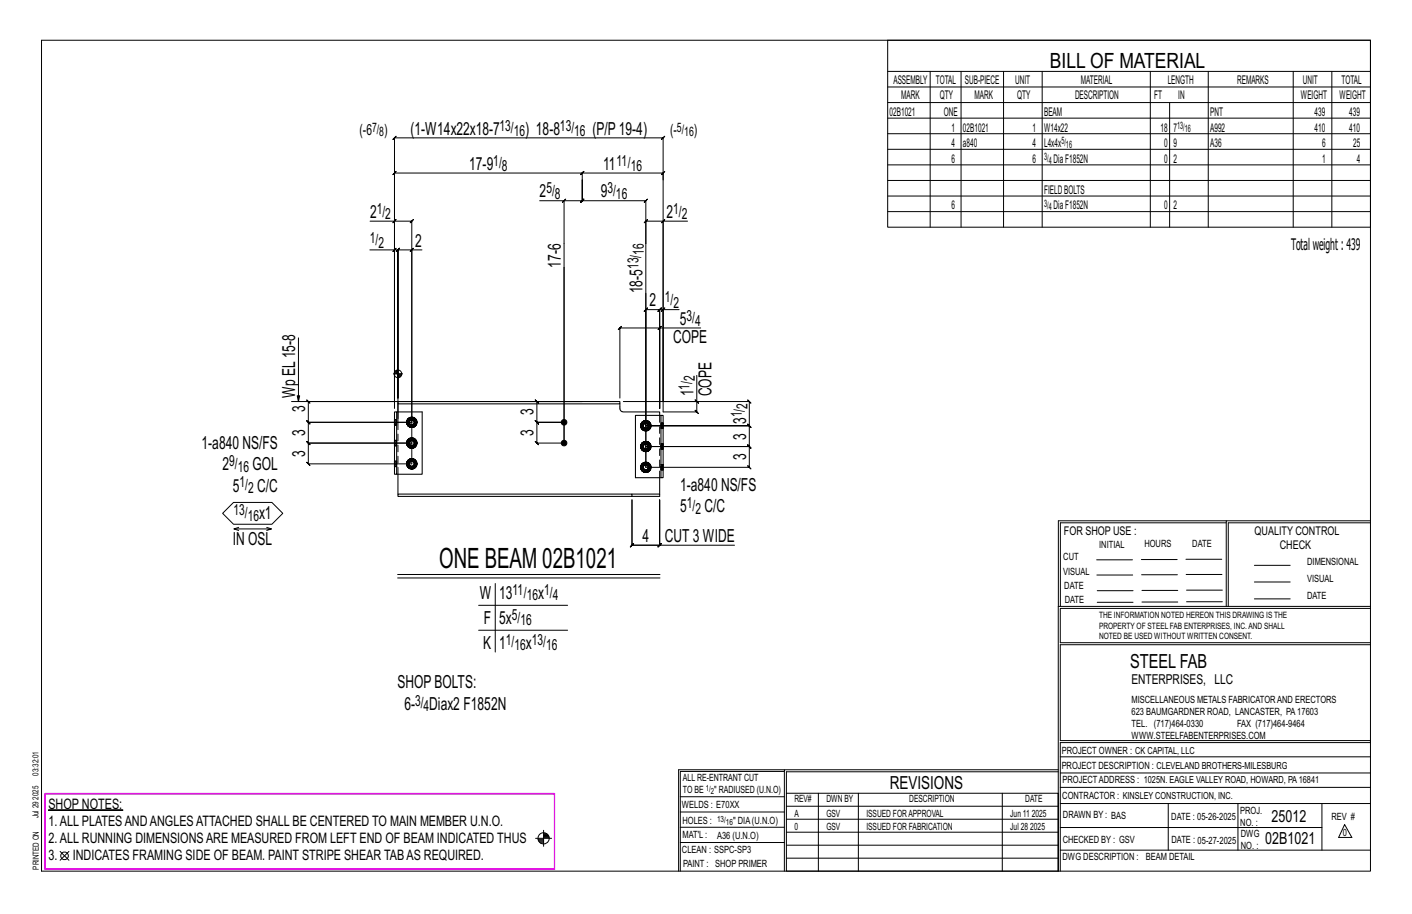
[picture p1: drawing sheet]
<svg xmlns="http://www.w3.org/2000/svg" width="432mm" height="279mm" viewBox="0 0 432 279" stroke-linecap="round" stroke-linejoin="round" font-family="sans-serif">
<g fill="#000" stroke="#000" stroke-width=".31">
<path d="M14.8 247.6h22.8v.1h-22.8z"/>
<circle cx="172.5" cy="129.1" r=".86"/>
<circle cx="172.5" cy="135.4" r=".86"/>
</g>
<g fill="none" stroke="#000" stroke-width=".31">
<path d="M12.7 12.3h406.4v254h-406.4zM271.5 12.3h147.6v57.2h-147.6zM271.5 21.8h147.6M271.5 26.6h147.6M271.5 31.4h147.6M271.5 36.1h147.6M284.5 21.8v47.7M293.9 21.8v47.7M306.9 21.8v47.7M318.7 21.8v47.7M351.8 21.8v47.7M357.7 31.4v38.1"/>
<path d="M369.5 21.8v47.7M395.5 21.8v47.7M407.3 21.8v47.7M178.1 55v-2.1l.5-.5-1 1 .5-.5h-57.5l.5-.5-1 1 .5-.5v72M178.1 52.9h24.7l-.5 .5 1-1-.5 .5v2.1M178.6 52.4l-1 1zM271.5 40.9h147.6M271.5 45.6h147.6M271.5 50.4h147.6M271.5 55.2h147.6M271.5 59.9h147.6M113.2 67.6h7.4v55.1h-31.4"/>
<path d="M120.6 76.4l-.5 .5 1-1zM120.6 67.6h5.3l-.5 .5 1-1-.5 .5v74.2h-31.6l.5 .5-1-1 .5 .5v-6.4l.5 .5-1-1 .5 .5h31.6h-31.6l.5 .5-1-1 .5 .5v-6.3l.5 .5-1-1 .5 .5h31.6M120.6 76.4h8.4M121.1 67.1l-1 1zM125.9 76.4l.5-.5-1 1zM125.9 76.4v52.7M165 61.4h7.5v74h-8.3l.5 .5-1-1 .5 .5v-6.3l.5 .5-1-1 .5 .5h8.3h-8.3l.5 .5-1-1 .5 .5v-6.4l.5 .5-1-1 .5 .5h13.9h-83.8l-.5-.5 1 1-.5-.5v6.4l-.5-.5 1 1-.5-.5h31.6M172.5 61.4l-.5 .5 1-1zM172.5 61.4h5.6l-.5 .5 1-1-.5 .5v-6.4v6.4l-.5 .5 1-1-.5 .5h19.4l-.5 .5 1-1-.5 .5v13M197.5 74.4v68.5h31.6l.5 .5-1-1 .5 .5v-6.4l.5 .5-1-1 .5 .5h-31.6h31.6l.5 .5-1-1 .5 .5v-6.3l.5 .5-1-1 .5 .5h-31.6h31.6l.5 .5-1-1 .5 .5v-7.5l.5 .5-1-1 .5 .5h-26.3v-80.6l.5-.5-1 1 .5-.5h-82.2l.5-.5-1 1 .5-.5v80.6v-46.3h-7.5M202.8 67.6h-5.3l.5-.5-1 1 .5-.5v6.8M203.3 67.1l-1 1z"/>
<path d="M210.3 67.6h-7.5v55.1M271.5 64.7h147.6M197.5 89.7v53.2zM202.2 99.8l-1 1zM202.8 94.7h-1.1l.5-.5-1 1 .5-.5v30.2v-24.6h12.6M203.3 94.2l-1 1zM207.7 94.7h-4.9v31.2h10.3l.5 .5-1-1 .5 .5v-3.2M91.3 103.3v19.4l-.4-1.7h.7l-.3 1.7M120.3 114.3h2.8M120.6 113.8v.5M120.8 113.5v.8M121.1 113.3v1"/>
<path d="M121.3 113.2v1.1M121.5 113.1v1.2M121.7 112.9v8.8v-45.3l-.5 .5 1-1-1 1 1-1-.5 .5v52.7M121.9 114.3v1.1M122.1 114.3v1.1M122.3 114.3v1M122.5 114.3v.8M122.8 114.3v.5M201.7 100.3h-12.1l.5-.5-1 1 .5-.5v21.4M213.1 114.8v7.9h-22.5M124.4 135.4h.5M124.4 129.1h.5"/>
<path d="M124.5 134.9l.5 .1-.1 .4M124.5 128.5l.5 .2-.1 .4M124.9 136.5l.5 .4M124.9 130.2l.5 .3M124.9 135.4l.1 .4-.5 .2M124.9 129.1l.1 .4-.5 .2M125 135l.2-.3-.3-.3a1.52 1.52 0 0 0 0 2.1l.3-.3-.2-.4M125 128.7l.2-.3-.3-.4a1.52 1.52 0 0 0 0 2.2l.3-.4-.2-.3M125.2 136.2l.3 .2-.1 .5 .5 .1M125.2 129.8l.3 .2-.1 .5 .5 .1M125.4 134l-.5 .4M125.4 127.7l-.5 .3"/>
<path d="M125.5 136.4l.4 .1v.5l.6-.1M125.5 130l.4 .1v.5l.6-.1M125.9 133.9l-.5 .1 .1 .5-.3 .2M125.9 134.4l.4 .1 .2-.5 .5 .4-.3 .3M125.9 127.6l-.5 .1 .1 .5-.3 .2M125.9 128.1l.4 .1 .2-.5 .5 .3-.3 .4M126.3 134.5l.4 .2 .3 .7h.5l-.2 .6M126.3 128.2l.4 .2 .3 .7h.5l-.2 .6M126.5 134l-.6-.1v.5l-.4 .1M126.5 127.7l-.6-.1v.5l-.4 .1M126.7 136.2l.3 .3-.5 .4-.2-.5-.4 .1M126.7 129.8l.3 .4-.5 .3-.2-.5-.4 .1"/>
<path d="M126.9 135.8l.4 .2-.3 .5M126.9 129.5l.4 .2-.3 .5M127 135.4l-.3 .8-.4 .2M127 129.1l-.3 .7-.4 .2M127 134.4l.3 .5-.4 .1M127 128l.3 .5-.4 .2M127.3 134.9l.2 .5M127.3 128.5l.2 .6M196 130.2h.5M196 136.5h.5M196.1 129.6l.5 .2-.1 .4M196.1 135.9l.5 .2-.1 .4"/>
<path d="M196.4 131.2l.5 .4M196.4 137.6l.5 .3M196.5 130.2l.1 .4-.5 .1M196.5 136.5l.1 .4-.5 .2M196.6 129.8l.2-.4-.4-.3a1.52 1.52 0 0 0 0 2.1l.4-.3-.2-.3M196.6 136.1l.2-.3-.4-.4a1.52 1.52 0 0 0 0 2.2l.4-.4-.2-.3M196.8 130.9l.3 .2-.2 .5 .6 .1M196.8 137.2l.3 .2-.2 .5 .6 .1M196.9 128.7l-.5 .4M196.9 135.1l-.5 .3M197.1 131.1l.4 .1v.5l.6-.1M197.1 137.4l.4 .1v.5l.6-.1"/>
<path d="M197.5 128.6l-.6 .1 .2 .5-.3 .2M197.5 129.1l.4 .1 .2-.5 .5 .4-.4 .3M197.5 135l-.6 .1 .2 .5-.3 .2M197.5 135.5l.4 .1 .2-.5 .5 .3-.4 .4M197.9 129.2l.3 .2 .3 .8h.5l-.1 .5M197.9 135.6l.3 .2 .3 .7h.5l-.1 .6M198.1 128.7l-.6-.1v.5l-.4 .1M198.1 135.1l-.6-.1v.5l-.4 .1M198.2 130.9l.4 .3-.5 .4-.2-.5-.4 .1M198.2 137.2l.4 .4-.5 .3-.2-.5-.4 .1M198.4 130.6l.5 .1-.3 .5M198.4 136.9l.5 .2-.3 .5"/>
<path d="M198.5 130.2l-.3 .7-.3 .2M198.5 136.5l-.3 .7-.3 .2M198.6 129.1l.3 .5-.5 .2M198.6 135.4l.3 .5-.5 .2M198.9 129.6l.1 .6M198.9 135.9l.1 .6M201.7 124.9v-30.2l.5-.5-1 1 .5-.5h-4.2l.5-.5-1 1 .5-.5v35.5M212.6 122.2l1 1zM68.1 156.9l3.3-3.3h11.7l3.4 3.3-3.4 3.4h-11.7zM124.4 141.8h.5M124.5 141.2l.5 .2-.1 .4M124.9 142.9l.5 .3"/>
<path d="M124.9 141.8l.1 .4-.5 .2M125 141.4l.2-.3-.3-.4a1.52 1.52 0 0 0 0 2.2l.3-.4-.2-.3M125.2 142.5l.3 .2-.1 .5 .5 .1M125.4 140.4l-.5 .3M125.5 142.7l.4 .1v.5l.6-.1M125.9 140.3l-.5 .1 .1 .5-.3 .2M125.9 140.8l.4 .1 .2-.5 .5 .3-.3 .4M126.3 140.9l.4 .2 .3 .7h.5l-.2 .6M126.5 140.4l-.6-.1v.5l-.4 .1M126.7 142.5l.3 .4-.5 .3-.2-.5-.4 .1M126.9 142.2l.4 .2-.3 .5M127 141.8l-.3 .7-.4 .2"/>
<path d="M127 140.7l.3 .5-.4 .2M127.3 141.2l.2 .6M196 142.9h.5M196.1 142.3l.5 .2-.1 .4M196.4 143.9l.5 .4M196.5 142.9l.1 .4-.5 .1M196.6 142.5l.2-.4-.4-.3a1.52 1.52 0 0 0 0 2.1l.4-.3-.2-.3M196.8 143.6l.3 .2-.2 .5 .6 .1M196.9 141.4l-.5 .4M197.1 143.8l.4 .1v.5l.6-.1M197.5 141.3l-.6 .1 .2 .5-.3 .2M197.5 141.8l.4 .1 .2-.5 .5 .4-.4 .3"/>
<path d="M197.9 141.9l.3 .2 .3 .8h.5l-.1 .5M198.1 141.4l-.6-.1v.5l-.4 .1M198.2 143.6l.4 .3-.5 .4-.2-.5-.4 .1M198.4 143.3l.5 .1-.3 .5M198.5 142.9l-.3 .7-.3 .2M198.6 141.8l.3 .5-.5 .2M198.9 142.3l.1 .6M375 159.8h-50.7v25.6M375 159.2h-51.3l-.1 107.1M419.1 159.2h-44.1v26.2M419.1 159.8h-43.5v25.6M71.6 161.7h11.4l-1.4 .5"/>
<path d="M73 161.2l-1.4 .5 1.4 .5M81.6 161.2l1.4 .5M121.6 175.6h80.2M121.6 176.7h80.2M151.5 178.4v20.9M201.7 166.7h-8.4l.5-.5-1 1 .5-.5v-13.9v13.9l-.5 .5 1-1-.5 .5h8.4l-.5 .5 1-1-.5 .5v-13.9v13.9h22.9M202.2 166.2l-1 1zM335.4 171.1h10.9M335.4 175.8h11M349 171h11M349.1 175.7h11M362.7 171h10.9"/>
<path d="M362.7 175.6h11M383.6 172.8h11M383.6 177.9h11M146.4 185h27.2M146.4 192.7h27.2M323.7 185.4h95.4M335.5 184.1h11M335.5 180.6h11M349.2 184h11M349.2 180.5h11M362.9 180.4h10.9M362.9 184h10.9"/>
<path d="M383.6 183.1h11M419.1 186h-94.9v10.5h94.9M419.1 197.1h-94.9v29.3h94.9v.6h-94.9v39.3M239.9 235.8h-31.9v30.5M239.9 235.3h-32.4v31M323.6 235.3h-83.7v31M323.6 235.9h-83.1v6.6M324.2 236.3h94.9M324.2 231.4h94.9M163.8 256.3h4.9M164.5 256.6h1.7M164.6 256.8h1.6"/>
<path d="M164.7 257.1h1.5M165 257.4h1.2M165.3 257.7h.9M166.2 256h1.7M166.2 253.8v4.9M166.2 254.8h1M166.2 255.1h1.3M166.2 255.4h1.5M166.2 255.7h1.7M208 252.9h31.9M208 257.5h31.9M208 243.6h31.9"/>
<path d="M208 248.2h31.9M240.5 242.5h83.1v23.8h-83.1zM240.5 258.4h83.1M240.5 254.4h83.1M240.5 250.4h83.1M240.5 246.5h83.1M250.3 242.5v23.8M262.5 242.5v23.8M306.5 242.5v23.8M324.2 253h80.1M324.2 245.6h94.9M324.2 259.9h94.9"/>
<path d="M324.2 240.7h94.9M357.3 245.6v14.3M378.6 245.6v14.3M404.3 245.6v14.3M411.2 252.1l2.2 3.9h-4zM18.4 260.3l2.7 2.7M21.1 260.3l-2.7 2.7M240.5 262.3h83.1"/>
<circle cx="121.7" cy="114.3" r="1.16"/>
<circle cx="166.2" cy="256.3" r="1.71"/>
<circle cx="19.7" cy="261.6" r="1.17"/>
</g>
<path d="M13.8 242.6h155.8v23.1h-155.8z" fill="none" stroke="#f0f" stroke-width=".5"/>
<path d="M120.6 125.9h.7v19.1h-.7zM121.3 125.9h7.8v19.1h-7.8M121.7 122.7h67.9v.8h-67.9zM121.7 123.5v2.4M189.6 123.5v1.5a1.02 1.02 0 0 0 1 .9h11.1v1.1M202.1 127h.7v19h-.7zM202.1 127h-7.8v19h7.8M121.7 151h71.6v.7h-71.6zM121.7 145v6M193.3 151h8.4v.7h-8.4M201.7 146v5" fill="none" stroke="#000" stroke-width=".32"/>
<g fill="none" stroke="#000" stroke-width=".31" stroke-dasharray="2 1.4">
<path d="M120.6 136.2l.7 .1zM120.6 136.2v-.1M120.6 135.8v.3h.7v.1M120.6 135.4v-.3h.7v.3M120.6 135.1v-.3h.7v.3M120.6 134.8v-.1h.7v.1M120.6 134.7h.7M120.6 129.9l.7 .1zM120.6 129.9v-.2M120.6 129.4v.3h.7v.2M120.6 129.1v-.3h.7v.3M120.6 128.8v-.3h.7v.3"/>
<path d="M120.6 128.5v-.2h.7v.2M120.6 128.3h.7M121.3 135.8v-.4h-.7v.4h.7v.3M121.3 129.4v-.3h-.7v.3h.7v.3M121.7 125.9v19.1M124.3 135.4l.2 .7zM124.3 129.1l.2 .6zM124.4 135.4l.1 .6zM124.4 135.4l.8-1.3-.8 1.3 .8 1.4-.8-1.4h.5M124.4 129.1l.1 .6zM124.4 129.1l.8-1.3-.8 1.3 .8 1.3-.8-1.3h.5M124.5 134.8l-.2 .6z"/>
<path d="M124.5 136.1l.3 .5zM124.5 128.5l-.2 .6zM124.5 129.7l.3 .5zM124.5 136l.5-.2-.1-.4M124.5 134.9l.5 .1-.1 .4M124.5 129.7l.5-.2-.1-.4M124.5 128.5l.5 .2-.1 .4M124.8 134.3l-.3 .5zM124.8 136.6l.5 .3zM124.8 134.3l.5-.3zM124.8 128l-.3 .5zM124.8 130.2l.5 .4z"/>
<path d="M124.8 128l.5-.4zM124.9 136.5l.5 .4zM124.9 136.5l.5 .4M124.9 134.4l.5-.4zM124.9 134.4l.5-.4M124.9 130.2l.5 .3zM124.9 130.2l.5 .3M124.9 128l.5-.3zM124.9 128l.5-.3M125 135.8l.5 .6M125 135l.5-.5M125 129.5l.5 .5"/>
<path d="M125 128.7l.5-.5M125.1 135.4l.1 .4zM125.1 129.1l.1 .4zM125.2 136.8h1.5zM125.2 134.1h1.5zM125.2 130.4h1.5zM125.2 127.8h1.5zM125.2 134.7l-.3-.3-.5 1 .1-.5v1.1l.4 .5-.4-.5 .4 .5 .3-.3M125.2 128.4l-.3-.4-.5 1.1 .1-.6v1.2l.4 .5-.4-.5 .4 .5 .3-.4M125.2 135l-.1 .4zM125.2 135.8l.3 .3zM125.2 135l.3-.2z"/>
<path d="M125.2 128.7l-.1 .4zM125.2 129.5l.3 .3zM125.3 136.9l.6 .1zM125.3 134l.6-.1zM125.3 130.6l.6 .1zM125.3 127.6l.6-.1zM125.5 136.4l.4 .1v.5l-.5-.1 .5 .1-.5-.1zM125.5 136.1l.4 .1zM125.5 134.8l.4-.1zM125.5 128.4l-.3 .3zM125.5 130l.4 .1v.5l-.5-.1 .5 .1-.5-.1zM125.5 129.8l.4 .1z"/>
<path d="M125.5 128.4l.4-.1zM125.9 133.9l-.5 .1 .5-.1-.5 .1 .1 .5 .4-.1M125.9 137l.6-.1zM125.9 137l.6-.1M125.9 136.5l.4-.1 .2 .5M125.9 136.2l.4-.1zM125.9 134.7l.4 .1zM125.9 133.9l.6 .1-.6-.1 .6 .1-.2 .5-.4-.1zM125.9 133.9l.6 .1zM125.9 127.6l-.5 .1 .5-.1-.5 .1 .1 .5 .4-.1M125.9 130.7l.6-.1zM125.9 130.6l.6-.1z"/>
<path d="M125.9 130.6l.6-.1M125.9 130.1l.4-.1 .2 .5M125.9 129.9l.4-.1zM125.9 128.3l.4 .1zM125.9 127.6l.6 .1-.6-.1 .6 .1-.2 .5-.4-.1zM125.9 127.5l.6 .1zM126.3 136.4l.4-.2M126.3 136.1l.3-.3zM126.3 134.8l.3 .2zM126.3 134.5l.4 .2M126.3 130l.4-.2M126.3 129.8l.3-.3z"/>
<path d="M126.3 128.4l.3 .3zM126.3 128.2l.4 .2M126.5 136.9l.5-.4zM126.5 136.9l.5-.4M126.5 134l.5 .4zM126.5 134l.5 .4M126.5 130.5l.5-.3zM126.5 130.5l.5-.3M126.5 127.7l.5 .3zM126.5 127.7l.5 .3M126.5 136.9l.6-.3zM126.5 134l.6 .3z"/>
<path d="M126.5 130.6l.6-.4zM126.5 127.6l.6 .4zM126.6 135l.1 .4zM126.6 128.7l.1 .4zM126.7 134.1l.8 1.3zM126.7 127.8l.8 1.3zM126.7 135.4l-.1 .4zM126.7 129.1l-.1 .4zM126.9 135.8l.4 .2-.3 .5M126.9 135l.4-.1-.3-.5M126.9 129.5l.4 .2-.3 .5M126.9 128.7l.4-.2-.3-.5"/>
<path d="M127 136.5l-.3-.3 .3-.8M127 134.4l-.3 .3 .3 .7h.5l-.2 .6M127 130.2l-.3-.4 .3-.7M127 128l-.3 .4 .3 .7h.5l-.2 .6M127.1 134.3l.3 .5zM127.1 128l.3 .5zM127.3 134.9l.2 .5zM127.3 134.9l.2 .5M127.3 128.5l.2 .6zM127.3 128.5l.2 .6M127.4 136.1l-.3 .5zM127.4 134.8l.1 .6z"/>
<path d="M127.4 129.7l-.3 .5zM127.4 128.5l.1 .6zM127.5 135.4l-.8 1.4zM127.5 129.1l-.8 1.3zM127.5 135.4l-.1 .7zM127.5 129.1l-.1 .6zM195.9 130.2l.1 .6zM195.9 136.5l.1 .6zM196 130.2l.1 .5zM196 130.2l.7-1.4-.7 1.4 .7 1.3-.7-1.3h.5M196 136.5l.1 .6zM196 136.5l.7-1.3-.7 1.3 .7 1.3-.7-1.3h.5"/>
<path d="M196 129.5l-.1 .7zM196 130.8l.4 .5zM196 135.9l-.1 .6zM196 137.1l.4 .5zM196.1 130.7l.5-.1-.1-.4M196.1 129.6l.5 .2-.1 .4M196.1 137.1l.5-.2-.1-.4M196.1 135.9l.5 .2-.1 .4M196.4 129l-.4 .5zM196.4 131.3l.5 .3zM196.4 129l.5-.3zM196.4 135.4l-.4 .5z"/>
<path d="M196.4 137.6l.5 .4zM196.4 135.4l.5-.4zM196.4 131.2l.5 .4zM196.4 131.2l.5 .4M196.4 129.1l.5-.4zM196.4 129.1l.5-.4M196.4 137.6l.5 .3zM196.4 137.6l.5 .3M196.4 135.4l.5-.3zM196.4 135.4l.5-.3M196.6 130.6l.5 .5M196.6 129.8l.5-.6"/>
<path d="M196.6 136.9l.5 .5M196.6 136.1l.5-.5M196.7 130.2l.1 .4zM196.7 136.5l.1 .4zM196.7 131.5h1.6zM196.7 128.8h1.6zM196.7 137.8h1.6zM196.7 135.2h1.6zM196.8 129.4l-.4-.3-.4 1.1 .1-.6v1.1l.3 .5-.3-.5 .3 .5 .4-.3M196.8 135.8l-.4-.4-.4 1.1 .1-.6v1.2l.3 .5-.3-.5 .3 .5 .4-.4M196.8 129.8l-.1 .4zM196.8 130.6l.3 .2z"/>
<path d="M196.8 129.8l.3-.3zM196.8 136.1l-.1 .4zM196.8 136.9l.3 .3zM196.8 136.1l.3-.3zM196.9 131.6l.6 .1zM196.9 128.7l.6-.1zM196.9 138l.6 .1zM196.9 135l.6-.1zM197.1 131.1l.4 .1v.5l-.6-.1 .6 .1-.6-.1zM197.1 130.8l.4 .1zM197.1 129.5l.4-.1zM197.1 137.4l.4 .1v.5l-.6-.1 .6 .1-.6-.1z"/>
<path d="M197.1 137.2l.4 .1zM197.1 135.8l.4-.1zM197.5 128.6l-.6 .1 .6-.1-.6 .1 .2 .5 .4-.1M197.5 131.7l.6-.1zM197.5 131.7l.6-.1M197.5 131.2l.4-.1 .2 .5M197.5 130.9l.4-.1zM197.5 129.4l.4 .1zM197.5 128.6l.6 .1-.6-.1 .6 .1-.2 .5-.4-.1zM197.5 128.6l.6 .1zM197.5 135l-.6 .1 .6-.1-.6 .1 .2 .5 .4-.1M197.5 138.1l.6-.1z"/>
<path d="M197.5 138l.6-.1zM197.5 138l.6-.1M197.5 137.5l.4-.1 .2 .5M197.5 137.3l.4-.1zM197.5 135.7l.4 .1zM197.5 135l.6 .1-.6-.1 .6 .1-.2 .5-.4-.1zM197.5 134.9l.6 .1zM197.9 131.1l.3-.2M197.9 130.8l.3-.2zM197.9 129.5l.3 .3zM197.9 129.2l.3 .2M197.9 137.4l.3-.2"/>
<path d="M197.9 137.2l.3-.3zM197.9 135.8l.3 .3zM197.9 135.6l.3 .2M198.1 131.6l.5-.4zM198.1 131.6l.5-.4M198.1 128.7l.5 .4zM198.1 128.7l.5 .4M198.1 137.9l.5-.3zM198.1 137.9l.5-.3M198.1 135.1l.5 .3zM198.1 135.1l.5 .3M198.1 131.6l.5-.3z"/>
<path d="M198.1 128.7l.5 .3zM198.1 138l.5-.4zM198.1 135l.5 .4zM198.2 129.8l.1 .4zM198.2 136.1l.1 .4zM198.3 128.8l.7 1.4zM198.3 135.2l.7 1.3zM198.3 130.2l-.1 .4zM198.3 136.5l-.1 .4zM198.4 130.6l.5 .1-.3 .5M198.4 129.8l.5-.2-.3-.5M198.4 136.9l.5 .2-.3 .5"/>
<path d="M198.4 136.1l.5-.2-.3-.5M198.6 131.2l-.4-.3 .3-.7M198.6 129.1l-.4 .3 .3 .8h.5l-.1 .5M198.6 137.6l-.4-.4 .3-.7M198.6 135.4l-.4 .4 .3 .7h.5l-.1 .6M198.6 129l.4 .5zM198.6 135.4l.4 .5zM198.9 129.6l.1 .6zM198.9 129.6l.1 .6M198.9 135.9l.1 .6zM198.9 135.9l.1 .6M199 130.8l-.4 .5z"/>
<path d="M199 129.5l.1 .7zM199 137.1l-.4 .5zM199 135.9l.1 .6zM199 130.2l-.7 1.3zM199 136.5l-.7 1.3zM199.1 130.2l-.1 .6zM199.1 136.5l-.1 .6zM202.1 129.3l.7 .1zM202.1 129.8v.4h.7v-.4h-.7v-.3M202.1 135.6l.7 .1zM202.1 136.2v.3h.7v-.3h-.7v-.3M202.8 129.4v.1"/>
<path d="M202.8 129.8v-.3h-.7v-.1M202.8 130.2v.3h-.7v-.3M202.8 130.5v.3h-.7v-.3M202.8 130.8v.1h-.7v-.1M202.8 130.9h-.7M202.8 135.7v.2M202.8 136.2v-.3h-.7v-.2M202.8 136.5v.3h-.7v-.3M202.8 136.8v.3h-.7v-.3M202.8 137.1v.2h-.7v-.2M202.8 137.3h-.7M120.6 142.6l.7 .1z"/>
<path d="M120.6 142.6v-.2M120.6 142.1v.3h.7v.2M120.6 141.8v-.3h.7v.3M120.6 141.5v-.3h.7v.3M120.6 141.2v-.2h.7v.2M120.6 141h.7M121.3 142.1v-.3h-.7v.3h.7v.3M124.3 141.8l.2 .6zM124.4 141.8l.1 .6zM124.4 141.8l.8-1.3-.8 1.3 .8 1.3-.8-1.3h.5M124.5 141.2l-.2 .6zM124.5 142.4l.3 .5z"/>
<path d="M124.5 142.4l.5-.2-.1-.4M124.5 141.2l.5 .2-.1 .4M124.8 140.7l-.3 .5zM124.8 142.9l.5 .4zM124.8 140.7l.5-.4zM124.9 142.9l.5 .3zM124.9 142.9l.5 .3M124.9 140.7l.5-.3zM124.9 140.7l.5-.3M125 142.2l.5 .5M125 141.4l.5-.5M125.1 141.8l.1 .4z"/>
<path d="M125.2 143.1h1.5zM125.2 140.5h1.5zM125.2 141.1l-.3-.4-.5 1.1 .1-.6v1.2l.4 .5-.4-.5 .4 .5 .3-.4M125.2 141.4l-.1 .4zM125.2 142.2l.3 .3zM125.2 141.4l.3-.3zM125.3 143.3l.6 .1zM125.3 140.3l.6-.1zM125.5 142.7l.4 .1v.5l-.5-.1 .5 .1-.5-.1zM125.5 142.5l.4 .1zM125.5 141.1l.4-.1zM125.9 140.3l-.5 .1 .5-.1-.5 .1 .1 .5 .4-.1"/>
<path d="M125.9 143.4l.6-.1zM125.9 143.3l.6-.1zM125.9 143.3l.6-.1M125.9 142.8l.4-.1 .2 .5M125.9 142.6l.4-.1zM125.9 141l.4 .1zM125.9 140.3l.6 .1-.6-.1 .6 .1-.2 .5-.4-.1zM125.9 140.2l.6 .1zM126.3 142.7l.4-.2M126.3 142.5l.3-.3zM126.3 141.1l.3 .3zM126.3 140.9l.4 .2"/>
<path d="M126.5 143.2l.5-.3zM126.5 143.2l.5-.3M126.5 140.4l.5 .3zM126.5 140.4l.5 .3M126.5 143.3l.6-.4zM126.5 140.3l.6 .4zM126.6 141.4l.1 .4zM126.7 140.5l.8 1.3zM126.7 141.8l-.1 .4zM126.9 142.2l.4 .2-.3 .5M126.9 141.4l.4-.2-.3-.5M127 142.9l-.3-.4 .3-.7"/>
<path d="M127 140.7l-.3 .4 .3 .7h.5l-.2 .6M127.1 140.7l.3 .5zM127.3 141.2l.2 .6zM127.3 141.2l.2 .6M127.4 142.4l-.3 .5zM127.4 141.2l.1 .6zM127.5 141.8l-.8 1.3zM127.5 141.8l-.1 .6zM195.9 142.9l.1 .6zM196 142.9l.1 .5zM196 142.9l.7-1.4-.7 1.4 .7 1.3-.7-1.3h.5M196 142.2l-.1 .7z"/>
<path d="M196 143.5l.4 .5zM196.1 143.4l.5-.1-.1-.4M196.1 142.3l.5 .2-.1 .4M196.4 141.7l-.4 .5zM196.4 144l.5 .3zM196.4 141.7l.5-.3zM196.4 143.9l.5 .4zM196.4 143.9l.5 .4M196.4 141.8l.5-.4zM196.4 141.8l.5-.4M196.6 143.3l.5 .5M196.6 142.5l.5-.6"/>
<path d="M196.7 142.9l.1 .4zM196.7 144.2h1.6zM196.7 141.5h1.6zM196.8 142.1l-.4-.3-.4 1.1 .1-.6v1.1l.3 .5-.3-.5 .3 .5 .4-.3M196.8 142.5l-.1 .4zM196.8 143.3l.3 .2zM196.8 142.5l.3-.3zM196.9 144.3l.6 .1zM196.9 141.4l.6-.1zM197.1 143.8l.4 .1v.5l-.6-.1 .6 .1-.6-.1zM197.1 143.5l.4 .1zM197.1 142.2l.4-.1z"/>
<path d="M197.5 141.3l-.6 .1 .6-.1-.6 .1 .2 .5 .4-.1M197.5 144.4l.6-.1zM197.5 144.4l.6-.1M197.5 143.9l.4-.1 .2 .5M197.5 143.6l.4-.1zM197.5 142.1l.4 .1zM197.5 141.3l.6 .1-.6-.1 .6 .1-.2 .5-.4-.1zM197.5 141.3l.6 .1zM197.9 143.8l.3-.2M197.9 143.5l.3-.2zM197.9 142.2l.3 .3zM197.9 141.9l.3 .2"/>
<path d="M198.1 144.3l.5-.4zM198.1 144.3l.5-.4M198.1 141.4l.5 .4zM198.1 141.4l.5 .4M198.1 144.3l.5-.3zM198.1 141.4l.5 .3zM198.2 142.5l.1 .4zM198.3 141.5l.7 1.4zM198.3 142.9l-.1 .4zM198.4 143.3l.5 .1-.3 .5M198.4 142.5l.5-.2-.3-.5M198.6 143.9l-.4-.3 .3-.7"/>
<path d="M198.6 141.8l-.4 .3 .3 .8h.5l-.1 .5M198.6 141.7l.4 .5zM198.9 142.3l.1 .6zM198.9 142.3l.1 .6M199 143.5l-.4 .5zM199 142.2l.1 .7zM199 142.9l-.7 1.3zM199.1 142.9l-.1 .6zM201.7 146v-19M202.1 142l.7 .1zM202.1 142.5v.4h.7v-.4h-.7v-.3M202.8 142.1v.1"/>
<path d="M202.8 142.5v-.3h-.7v-.1M202.8 142.9v.3h-.7v-.3M202.8 143.2v.3h-.7v-.3M202.8 143.5v.1h-.7v-.1M202.8 143.6h-.7"/>
</g>
<text font-size="8.6" x="134.3" y="173.7">ONE BEAM 02B1021</text>
<text font-size="6.4" x="321.1" y="20.7">BILL OF MATERIAL</text>
<text font-size="5.9" x="345.6" y="204.1">STEEL FAB</text>
<g font-size="5.5">
<text x="125.5" y="41.2">(1-W14x22x18-7</text>
<text x="160.6" y="41.2">) 18-8</text>
<text x="181.1" y="41.2">(P/P19-4)</text>
<text x="143.5" y="51.9">17-9</text>
<text x="184.5" y="51.9">11</text>
<text x="165" y="60.4">2</text>
<text x="183.7" y="60.4">9</text>
<text x="113.2" y="66.6">2</text>
<text x="203.8" y="66.6">2</text>
<text x="127" y="75.4">2</text>
<text x="171.5" y="81.8" transform="rotate(-90 171.5 81.8)">17-6</text>
<text x="196.5" y="89.7" transform="rotate(-90 196.5 89.7)">18-5</text>
<text x="198.6" y="93.7">2</text>
<text x="207.9" y="99.3">5</text>
<text x="205.9" y="104.8">COPE</text>
<text x="90.3" y="121.7" transform="rotate(-90 90.3 121.7)">Wp EL15-8</text>
<text x="93.3" y="125.9" transform="rotate(-90 93.3 125.9)">3</text>
<text x="212.1" y="121.2" transform="rotate(-90 212.1 121.2)">1</text>
<text x="217.6" y="121.2" transform="rotate(-90 217.6 121.2)">COPE</text>
<text x="163.2" y="126.9" transform="rotate(-90 163.2 126.9)">3</text>
<text x="228.2" y="129.7" transform="rotate(-90 228.2 129.7)">3</text>
<text x="61.6" y="137.2">1-a840 NS/FS</text>
<text x="93.3" y="133.3" transform="rotate(-90 93.3 133.3)">3</text>
<text x="163.2" y="133.3" transform="rotate(-90 163.2 133.3)">3</text>
<text x="228.2" y="134.4" transform="rotate(-90 228.2 134.4)">3</text>
<text x="68" y="143.7">2</text>
<text x="77.2" y="143.7">GOL</text>
<text x="93.3" y="139.6" transform="rotate(-90 93.3 139.6)">3</text>
<text x="228.2" y="140.7" transform="rotate(-90 228.2 140.7)">3</text>
<text x="71.2" y="150.2">5</text>
<text x="78.7" y="150.2">C/C</text>
<text x="208" y="150.1">1-a840 NS/FS</text>
<text x="79.3" y="158.7">x1</text>
<text x="208" y="156.6">5</text>
<text x="215.4" y="156.6">C/C</text>
<text x="71.2" y="166.7">IN OSL</text>
<text x="196.5" y="165.7">4</text>
<text x="203.3" y="165.7">CUT 3 WIDE</text>
<text x="146.8" y="183.1">W</text>
<text x="152.6" y="183.1">13</text>
<text x="164.6" y="183.1">x</text>
<text x="148" y="190.7">F</text>
<text x="152.6" y="190.7">5x</text>
<text x="147.8" y="198.3">K</text>
<text x="152.6" y="198.3">1</text>
<text x="160.8" y="198.3">x</text>
<text x="121.6" y="210.5">SHOPBOLTS:</text>
<text x="123.7" y="217">6-</text>
<text x="131.3" y="217">Diax2 F1852N</text>
<text x="272.2" y="241.1">REVISIONS</text>
</g>
<g font-size="5.1">
<text x="388.9" y="251.3">25012</text>
<text x="386.9" y="258.1">02B1021</text>
</g>
<text font-size="4.9" x="394.8" y="76.4">Totalweight : 439</text>
<g font-size="4.7">
<text x="109.9" y="41.3">(-6</text>
<text x="117.5" y="41.3">)</text>
<text x="152.7" y="39.9">13/</text>
<text x="157.1" y="41.6">16</text>
<text x="171.2" y="39.9">13/</text>
<text x="175.6" y="41.6">16</text>
<text x="204.9" y="41.3">(-</text>
<text x="212.2" y="41.3">)</text>
<text x="150.9" y="50.7">1/</text>
<text x="153.5" y="52.3">8</text>
<text x="188.6" y="50.7">11/</text>
<text x="192.9" y="52.3">16</text>
<text x="167.1" y="59.1">5/</text>
<text x="185.8" y="59.1">3/</text>
<text x="115.2" y="65.4">1/</text>
<text x="169.7" y="60.8">8</text>
<text x="188.4" y="60.8">16</text>
<text x="205.9" y="65.4">1/</text>
<text x="117.8" y="67">2</text>
<text x="208.5" y="67">2</text>
<text x="113.1" y="74.2">1/</text>
<text x="115.7" y="75.8">2</text>
<text x="196.9" y="77.9" transform="rotate(-90 196.9 77.9)">16</text>
<text x="195.3" y="82.3" transform="rotate(-90 195.3 82.3)">13/</text>
<text x="203.3" y="92.4">1/</text>
<text x="205.9" y="94.1">2</text>
<text x="209.9" y="98">3/</text>
<text x="212.5" y="99.7">4</text>
<text x="210.8" y="119.1" transform="rotate(-90 210.8 119.1)">1/</text>
<text x="212.5" y="116.5" transform="rotate(-90 212.5 116.5)">2</text>
<text x="228.6" y="125" transform="rotate(-90 228.6 125)">2</text>
<text x="226.9" y="127.6" transform="rotate(-90 226.9 127.6)">1/</text>
<text x="70.1" y="142.5">9/</text>
<text x="72.7" y="144.1">16</text>
<text x="73.3" y="149">1/</text>
<text x="75.9" y="150.7">2</text>
<text x="210" y="155.4">1/</text>
<text x="71.4" y="157.5">13/</text>
<text x="75.8" y="159.1">16</text>
<text x="212.7" y="157.1">2</text>
<text x="156.7" y="181.8">11/</text>
<text x="161.1" y="183.5">16</text>
<text x="166.4" y="181.8">1/</text>
<text x="169" y="183.5">4</text>
<text x="156.5" y="189.5">5/</text>
<text x="159.1" y="191.1">16</text>
<text x="154.7" y="197.1">1/</text>
<text x="162.6" y="197.1">13/</text>
<text x="157.3" y="198.7">16</text>
<text x="167" y="198.7">16</text>
<text x="126.9" y="215.7">3/</text>
<text x="129.5" y="217.4">4</text>
</g>
<g font-size="4.4">
<text x="14.8" y="247.3">SHOP NOTES:</text>
<text x="14.8" y="257.8">2.ALL RUNNING DIMENSIONSARE MEASURED FROM LEFT END OF BEAM INDICATED THUS</text>
<text x="14.8" y="252.6">1.ALL PLATESANDANGLESATTACHED SHALL BE CENTERED TO MAIN MEMBER U.N.O.</text>
<text x="14.8" y="263">3.</text>
<text x="22.3" y="263">INDICATES FRAMING SIDE OF BEAM. PAINT STRIPE SHEAR TABAS REQUIRED.</text>
</g>
<text font-size="4.2" x="346" y="209.1">ENTERPRISES, LLC</text>
<g font-size="4">
<text x="113.8" y="40.2">7/</text>
<text x="116" y="41.7">8</text>
<text x="207" y="40.2">5/</text>
<text x="209.2" y="41.7">16</text>
</g>
<g font-size="3.7">
<text x="273.2" y="25.6">ASSEMBLY</text>
<text x="286.2" y="25.6">TOTAL</text>
<text x="295.1" y="25.6">SUB-PIECE</text>
<text x="310.4" y="25.6">UNIT</text>
<text x="330.5" y="25.6">MATERIAL</text>
<text x="357.1" y="25.6">LENGTH</text>
<text x="378.3" y="25.6">REMARKS</text>
<text x="398.4" y="25.6">UNIT</text>
<text x="410.2" y="25.6">TOTAL</text>
<text x="272.1" y="35.5">02B1021</text>
<text x="275.6" y="30.4">MARK</text>
<text x="287.4" y="30.4">QTY</text>
<text x="288.6" y="35.5">ONE</text>
<text x="298" y="30.4">MARK</text>
<text x="311" y="30.4">QTY</text>
<text x="319.3" y="35.5">BEAM</text>
<text x="328.7" y="30.4">DESCRIPTION</text>
<text x="353" y="30.4">FT</text>
<text x="360.3" y="30.4">IN</text>
<text x="370.1" y="35.5">PNT</text>
<text x="397.8" y="30.4">WEIGHT</text>
<text x="402" y="35.5">439</text>
<text x="409.6" y="30.4">WEIGHT</text>
<text x="412.6" y="35.5">439</text>
<text x="290.9" y="40.2">1</text>
<text x="294.5" y="40.2">02B1021</text>
<text x="315.8" y="40.2">1</text>
<text x="319.3" y="40.2">W14x22</text>
<text x="354.9" y="40.2">18</text>
<text x="358.9" y="40.2">7</text>
<text x="370.1" y="40.2">A992</text>
<text x="402" y="40.2">410</text>
<text x="412.6" y="40.2">410</text>
<text x="290.9" y="45">4</text>
<text x="294.5" y="45">a840</text>
<text x="315.8" y="45">4</text>
<text x="319.3" y="45">L4x4x</text>
<text x="356" y="45">0</text>
<text x="358.9" y="45">9</text>
<text x="370.1" y="45">A36</text>
<text x="404.3" y="45">6</text>
<text x="413.8" y="45">25</text>
<text x="290.9" y="49.7">6</text>
<text x="315.8" y="49.7">6</text>
<text x="322.2" y="49.7">DiaF1852N</text>
<text x="356" y="49.7">0</text>
<text x="358.9" y="49.7">2</text>
<text x="404.3" y="49.7">1</text>
<text x="415" y="49.7">4</text>
<text x="319.3" y="59.3">FIELDBOLTS</text>
<text x="290.9" y="64">6</text>
<text x="322.2" y="64">DiaF1852N</text>
<text x="356" y="64">0</text>
<text x="358.9" y="64">2</text>
<text x="325.3" y="163.4">FOR SHOP USE :</text>
<text x="383.7" y="163.4">QUALITY CONTROL</text>
<text x="391.4" y="167.8">CHECK</text>
</g>
<g font-size="3.1">
<text x="360" y="39.4">13/</text>
<text x="362.3" y="40.5">16</text>
<text x="324.6" y="44.1">5/</text>
<text x="326" y="45.3">16</text>
<text x="319.3" y="48.9">3/</text>
<text x="320.7" y="50">4</text>
<text x="319.3" y="63.2">3/</text>
<text x="320.7" y="64.3">4</text>
<text x="336.2" y="167.4">INITIAL</text>
<text x="350" y="167.1">HOURS</text>
<text x="364.6" y="167.2">DATE</text>
<text x="325.2" y="171.3">CUT</text>
<text x="399.8" y="172.8">DIMENSIONAL</text>
<text x="325.1" y="175.8">VISUAL</text>
<text x="399.8" y="177.9">VISUAL</text>
<text x="325.5" y="180">DATE</text>
<text x="325.7" y="184.4">DATE</text>
<text x="399.8" y="183.1">DATE</text>
<text x="346" y="215">MISCELLANEOUS METALS FABRICATORAND ERECTORS</text>
<text x="346" y="218.6">623 BAUMGARDNER ROAD, LANCASTER, PA17603</text>
<text x="346" y="225.8">WWW.STEELFABENTERPRISES.COM</text>
<text x="346" y="222.2">TEL. (717)464-0330</text>
<text x="378.3" y="222.2">FAX (717)464-9464</text>
<text x="324.7" y="230.5">PROJECT OWNER : CK CAPITAL, LLC</text>
<text x="208.8" y="238.8">ALL RE-ENTRANT CUT</text>
<text x="324.7" y="235.1">PROJECT DESCRIPTION : CLEVELAND BROTHERS-MILESBURG</text>
<text x="324.9" y="239.5">PROJECTADDRESS : 1025N. EAGLE VALLEY ROAD, HOWARD, PA16841</text>
<text x="208.8" y="242.5">TO BE</text>
<text x="218.4" y="242.5">&quot; RADIUSED (U.N.O)</text>
<text x="242.9" y="245.3">REV#</text>
<text x="252.7" y="245.3">DWN BY</text>
<text x="278.1" y="245.3">DESCRIPTION</text>
<text x="313.5" y="245.3">DATE</text>
<text x="324.9" y="244.2">CONTRACTOR : KINSLEY CONSTRUCTION, INC.</text>
<text x="208.5" y="247">WELDS : E70XX</text>
<text x="208.7" y="251.7">HOLES :</text>
<text x="224.2" y="251.8">&quot; DIA(U.N.O)</text>
<text x="242.9" y="249.9">A</text>
<text x="252.7" y="249.9">GSV</text>
<text x="264.9" y="249.9">ISSUED FORAPPROVAL</text>
<text x="309" y="249.9">Jun 11</text>
<text x="315.5" y="249.9">2025</text>
<text x="325.1" y="250">DRAWN BY : BAS</text>
<text x="358.2" y="250.5">DATE : 05-26-2025</text>
<text x="379.3" y="248.9">PROJ.</text>
<text x="407.2" y="250.5">REV #</text>
<text x="208.7" y="256.3">MAT'L :</text>
<text x="219.3" y="256.4">A36 (U.N.O)</text>
<text x="242.9" y="253.8">0</text>
<text x="252.7" y="253.8">GSV</text>
<text x="264.9" y="253.8">ISSUED FOR FABRICATION</text>
<text x="309" y="253.8">Jul 28</text>
<text x="315" y="253.8">2025</text>
<text x="325" y="257.6">CHECKED BY : GSV</text>
<text x="358.3" y="257.7">DATE : 05-27-2025</text>
<text x="379.3" y="252.5">NO. :</text>
<text x="379.5" y="255.9">DWG</text>
<text x="410.6" y="255.5">0</text>
<text x="208.6" y="260.7">CLEAN : SSPC-SP3</text>
<text x="324.9" y="262.9">DWG DESCRIPTION :</text>
<text x="350.4" y="263">BEAM DETAIL</text>
<text x="379.5" y="259.5">NO. :</text>
<text x="208.9" y="265">PAINT : SHOP PRIMER</text>
</g>
<g font-size="2.7">
<text x="336.1" y="189">THE INFORMATION NOTED HEREON THIS DRAWING IS THE</text>
<text x="336.1" y="195.4">NOTED BE USED WITHOUT WRITTEN CONSENT.</text>
<text x="336.1" y="192.2">PROPERTY OF STEEL FAB ENTERPRISES, INC.AND SHALL</text>
</g>
<g font-size="2.6">
<text x="215.9" y="241.8">1/</text>
<text x="217.4" y="242.7">2</text>
<text x="219.3" y="251.1">13/</text>
<text x="222" y="252.1">16</text>
</g>
<g font-size="2.5">
<text x="11.7" y="237.1" transform="rotate(-90 11.7 237.1)">03:32:01</text>
<text x="11.8" y="244.4" transform="rotate(-90 11.8 244.4)">2025</text>
<text x="11.8" y="250.1" transform="rotate(-90 11.8 250.1)">Jul 29</text>
<text x="11.9" y="265.8" transform="rotate(-90 11.9 265.8)">PRINTED ON</text>
</g>
</svg>
